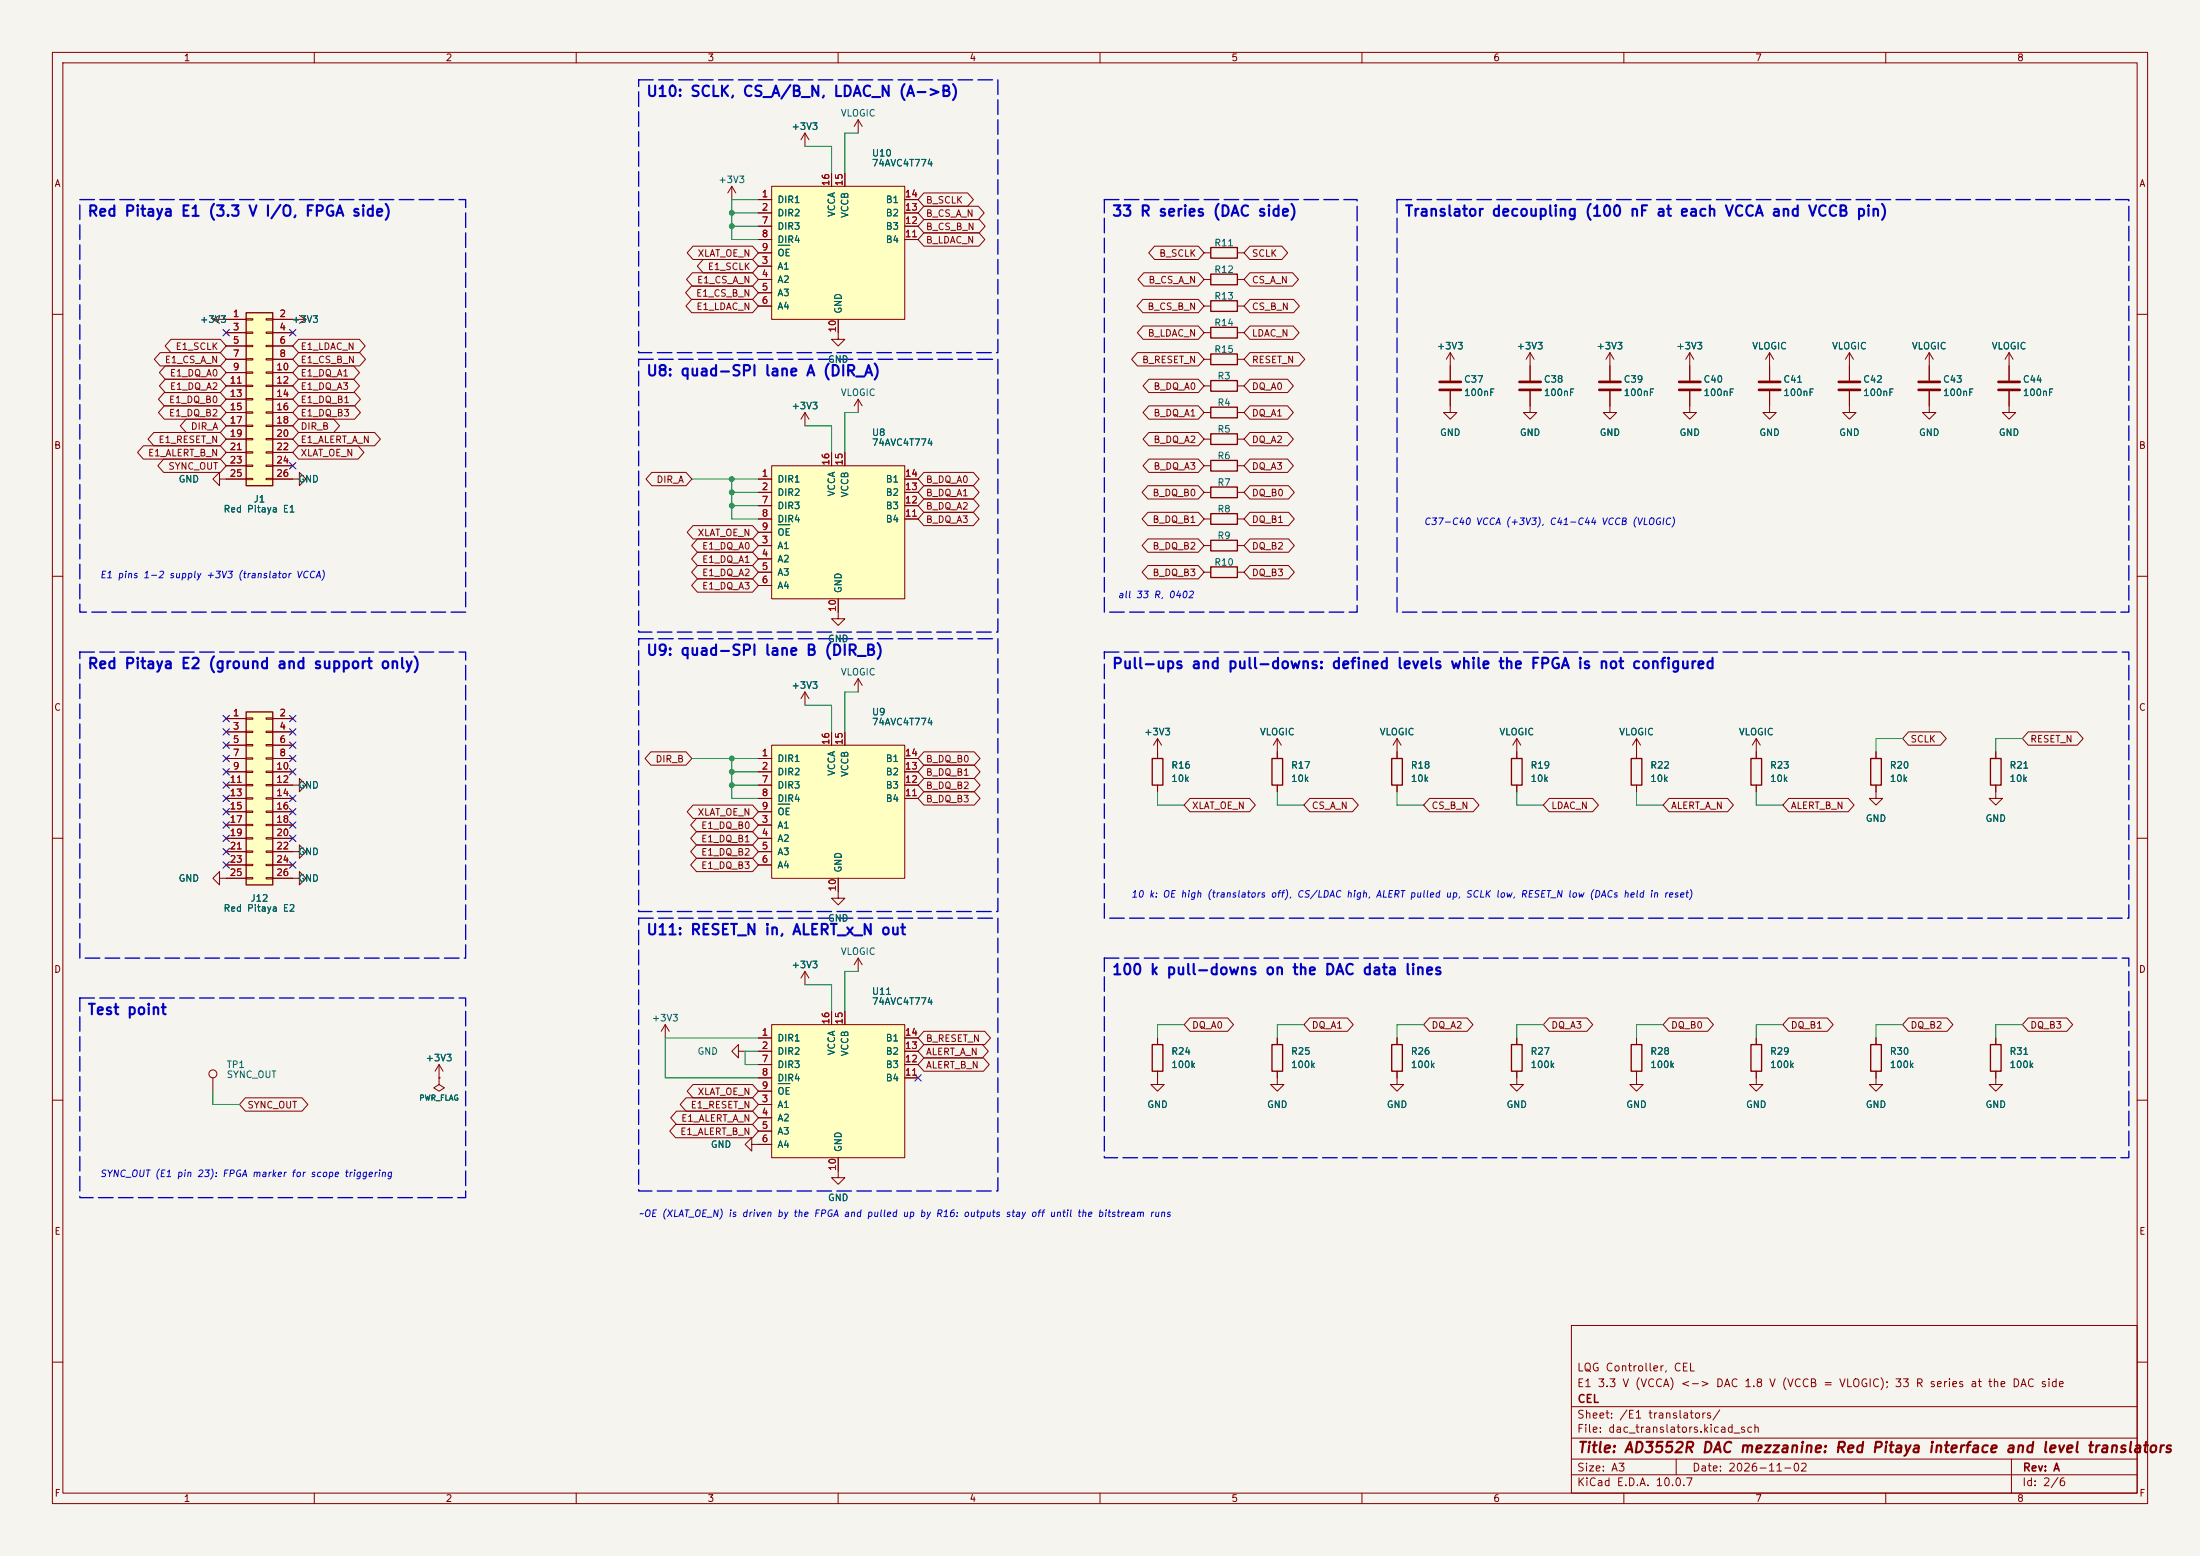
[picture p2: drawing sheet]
<svg xmlns="http://www.w3.org/2000/svg" width="420mm" height="297mm" viewBox="0 0 420 297" stroke-linecap="round" stroke-linejoin="round" font-family="sans-serif">
<path d="M0 0h420v297h-420z" fill="#f5f4ef" stroke="#f5f4ef" stroke-width=".19"/>
<g fill="none" stroke="#840000" stroke-width=".19">
<path d="M10 10h400v277h-400zM12 12h396v273h-396zM60 10v2M110 10v2M160 10v2M210 10v2M260 10v2M310 10v2M360 10v2M10 60h2M163.8 76.2l-.7 1.3M163.8 76.2l.8 1.3"/>
<path d="M163.8 76.2v2.5M292.1 67.3l-.8 1.3M292.1 67.3l.8 1.3M292.1 67.3v2.6M408 60h2M10 110h2M160 116.8v1.3h1.3l-1.3 1.3-1.3-1.3h1.3M408 110h2M153.7 132.1l-.8 1.3M153.7 132.1l.7 1.3M153.7 132.1v2.5M10 160h2"/>
<path d="M408 160h2M289.6 198.1v1.3M312.4 198.1v1.3M335.3 198.1v1.3M10 210h2M289.6 204.5v1.2M312.4 204.5v2.5h1.3l-1.3 1.3-1.3-1.3h1.3M335.3 204.5v2.5h1.2l-1.2 1.3-1.3-1.3h1.3M408 210h2M300 253h108v32h-108zM10 260h2M300 278.5h108"/>
<path d="M300 274.5h108M300 268.5h108M320 278.5v3M384 278.5v6.5M408 260h2M60 285v2M110 285v2M160 285v2M210 285v2M260 285v2M300 281.5h108M310 285v2"/>
<path d="M360 285v2"/>
</g>
<path d="M288.5 199.4h2.1v5.1h-2.1zM311.4 199.4h2v5.1h-2zM334.3 199.4h2v5.1h-2z" fill="none" stroke="#840000" stroke-width=".25"/>
<path d="M147.3 88.9h25.4v25.4h-25.4z" fill="#ffffc2"/>
<g fill="none" stroke="#840000" stroke-width=".19">
<path d="M153.7 78.7l-.8 1.3M153.7 78.7l.7 1.3M153.7 78.7v2.6M276.9 67.3l-.8 1.3M276.9 67.3l.7 1.3M276.9 67.3v2.6M307.3 67.3l-.7 1.3M307.3 67.3l.8 1.3M307.3 67.3v2.6M383.5 69.9v2.7M383.5 74.7v2.8M144.8 91.4h2.5"/>
<path d="M144.8 94h2.5M144.8 96.5h2.5M144.8 99.1h2.5M147.3 88.9h25.4v25.4h-25.4zM158.7 86.4v2.5M161.3 86.4v2.5M172.7 91.4h2.6M172.7 94h2.6M172.7 96.5h2.6M172.7 99.1h2.6M144.8 104.1h2.5M144.8 106.7h2.5"/>
<path d="M144.8 109.2h2.5M144.8 111.8h2.5M144.8 101.6h2.5M160 114.3v2.5M163.8 129.5l-.7 1.3M163.8 129.5l.8 1.3M163.8 129.5v2.6"/>
</g>
<path d="M148.6 100.2h2.2" fill="none" stroke="#006464" stroke-width=".19"/>
<path d="M381.5 72.9h4.1M381.5 74.4h4.1" fill="none" stroke="#840000" stroke-width=".51"/>
<path d="M147.3 35.6h25.4v25.4h-25.4z" fill="#ffffc2"/>
<g fill="none" stroke="#840000" stroke-width=".19">
<path d="M139.7 35.6l-.8 1.2M139.7 35.6l.8 1.2M139.7 35.6v2.5M144.8 38.1h2.5M147.3 35.6h25.4v25.4h-25.4zM153.7 25.4l-.8 1.3M153.7 25.4l.7 1.3M153.7 25.4v2.5M158.7 33v2.6M161.3 33v2.6M163.8 22.9l-.7 1.2M163.8 22.9l.8 1.2"/>
<path d="M163.8 22.9v2.5M172.7 38.1h2.6M144.8 40.6h2.5M144.8 50.8h2.5M144.8 53.3h2.5M144.8 55.9h2.5M144.8 58.4h2.5M144.8 43.2h2.5M144.8 45.7h2.5M144.8 48.3h2.5M172.7 40.6h2.6M172.7 43.2h2.6"/>
<path d="M172.7 45.7h2.6M160 61v3.8h1.3l-1.3 1.2-1.3-1.2h1.3M229.9 73.7h1.2M236.2 73.7h1.3M307.3 69.9v2.7M307.3 74.7v2.8M368.3 74.7v4h1.3l-1.3 1.3-1.3-1.3h1.3M368.3 69.9v2.7M383.5 77.5v1.2h1.3l-1.3 1.3-1.2-1.3h1.2M383.5 67.3l-.7 1.3M383.5 67.3l.8 1.3M383.5 67.3v2.6"/>
</g>
<path d="M148.6 46.8h2.2" fill="none" stroke="#006464" stroke-width=".19"/>
<path d="M305.3 72.9h4.1M305.3 74.4h4.1M366.3 72.9h4M366.3 74.4h4" fill="none" stroke="#840000" stroke-width=".51"/>
<path d="M231.1 72.6h5.1v2.1h-5.1z" fill="none" stroke="#840000" stroke-width=".25"/>
<path d="M47 59.7h5.1v33h-5.1z" fill="#ffffc2"/>
<path d="M47 59.7h5.1v33h-5.1zM288.5 144.8h2.1v5.1h-2.1zM311.4 144.8h2v5.1h-2zM334.3 144.8h2v5.1h-2zM357.1 144.8h2.1v5.1h-2.1zM380 144.8h2v5.1h-2zM357.1 199.4h2.1v5.1h-2.1zM380 199.4h2v5.1h-2z" fill="none" stroke="#840000" stroke-width=".25"/>
<g fill="none" stroke="#840000" stroke-width=".19">
<path d="M40.6 61h6.4M40.6 61l1.3 .7M41.9 60.2l-1.3 .8M43.2 63.5h3.8M43.2 66h3.8M43.2 68.6h3.8M43.2 71.1h3.8M43.2 73.7h3.8M43.2 76.2h3.8M43.2 78.7h3.8M47 60.8h1.3v.3h-1.3zM47 63.4h1.3v.2h-1.3z"/>
<path d="M47 65.9h1.3v.3h-1.3zM47 68.5h1.3v.2h-1.3zM47 71h1.3v.2h-1.3zM47 73.5h1.3v.3h-1.3zM47 76.1h1.3v.2h-1.3zM47 78.6h1.3v.3h-1.3zM50.8 60.8h1.3v.3h-1.3zM50.8 63.4h1.3v.2h-1.3zM50.8 65.9h1.3v.3h-1.3zM50.8 68.5h1.3v.2h-1.3zM50.8 71h1.3v.2h-1.3zM50.8 73.5h1.3v.3h-1.3z"/>
<path d="M50.8 76.1h1.3v.2h-1.3zM50.8 78.6h1.3v.3h-1.3zM52.1 61h6.3M52.1 63.5h3.8M52.1 66h3.8M52.1 68.6h3.8M52.1 71.1h3.8M52.1 73.7h3.8M52.1 76.2h3.8M52.1 78.7h3.8M57.1 60.2l1.3 .8M58.4 61l-1.3 .7"/>
<path d="M307.3 77.5v1.2h1.3l-1.3 1.3-1.2-1.3h1.2M43.2 81.3h3.8M43.2 83.8h3.8M43.2 86.4h3.8M43.2 88.9h3.8M43.2 91.4h3.8M47 81.2h1.3v.2h-1.3zM47 83.7h1.3v.2h-1.3zM47 86.2h1.3v.3h-1.3zM47 88.8h1.3v.2h-1.3zM47 91.3h1.3v.3h-1.3zM50.8 81.2h1.3v.2h-1.3z"/>
<path d="M50.8 83.7h1.3v.2h-1.3zM50.8 86.2h1.3v.3h-1.3zM50.8 88.8h1.3v.2h-1.3zM50.8 91.3h1.3v.3h-1.3zM52.1 91.4h5v-1.2l1.3 1.2-1.3 1.3v-1.3M52.1 81.3h3.8M52.1 83.8h3.8M52.1 86.4h3.8M52.1 88.9h3.8M289.6 143.5v1.3M289.6 149.9v1.2M312.4 141v3.8"/>
<path d="M312.4 149.9v1.2M312.4 141l-.7 1.2M312.4 141l.8 1.2M335.3 141l-.8 1.2M335.3 141l.7 1.2M335.3 141v3.8M335.3 149.9v1.2M358.1 149.9v2.5h1.3l-1.3 1.3-1.2-1.3h1.2M358.1 143.5v1.3M381 149.9v2.5h1.3l-1.3 1.3-1.3-1.3h1.3M381 143.5v1.3M41.9 167.6v-1.2l-1.3 1.2 1.3 1.3v-1.3h1.3"/>
<path d="M55.9 167.6h1.2v-1.2l1.3 1.2-1.3 1.3v-1.3M55.9 162.6h1.2v-1.3l1.3 1.3-1.3 1.2v-1.2M358.1 198.1v1.3M381 198.1v1.3M358.1 204.5v2.5h1.3l-1.3 1.3-1.2-1.3h1.2M381 204.5v2.5h1.3l-1.3 1.3-1.3-1.3h1.3"/>
</g>
<path d="M47 135.9h5.1v33h-5.1z" fill="#ffffc2"/>
<path d="M231.1 82.8h5.1v2h-5.1zM47 135.9h5.1v33h-5.1zM220 144.8h2v5.1h-2zM242.8 144.8h2.1v5.1h-2.1zM265.7 144.8h2v5.1h-2zM220 199.4h2v5.1h-2zM242.8 199.4h2.1v5.1h-2.1zM265.7 199.4h2v5.1h-2z" fill="none" stroke="#840000" stroke-width=".25"/>
<g fill="none" stroke="#840000" stroke-width=".19">
<path d="M322.6 77.5v1.2h1.2l-1.2 1.3-1.3-1.3h1.3M337.8 77.5v1.2h1.3l-1.3 1.3-1.3-1.3h1.3M353.1 74.7v4h1.2l-1.2 1.3-1.3-1.3h1.3M353.1 67.3l-.8 1.3M353.1 67.3l.7 1.3M353.1 67.3v5.3M368.3 67.3l-.8 1.3M368.3 67.3l.8 1.3M368.3 67.3v2.6M41.9 91.4v-1.2l-1.3 1.2 1.3 1.3v-1.3h1.3M229.9 83.8h1.2M236.2 83.8h1.3"/>
<path d="M43.2 137.2h3.8M43.2 139.7h3.8M47 137h1.3v.3h-1.3zM47 139.6h1.3v.2h-1.3zM50.8 137h1.3v.3h-1.3zM50.8 139.6h1.3v.2h-1.3zM52.1 137.2h3.8M52.1 139.7h3.8M43.2 142.2h3.8M43.2 144.8h3.8M43.2 147.3h3.8M43.2 149.9h3.8"/>
<path d="M43.2 152.4h3.8M43.2 154.9h3.8M43.2 157.5h3.8M47 142.1h1.3v.3h-1.3zM47 144.7h1.3v.2h-1.3zM47 147.2h1.3v.2h-1.3zM47 149.7h1.3v.3h-1.3zM47 152.3h1.3v.2h-1.3zM47 154.8h1.3v.3h-1.3zM47 157.4h1.3v.2h-1.3zM47 159.9h1.3v.2h-1.3zM50.8 142.1h1.3v.3h-1.3z"/>
<path d="M50.8 144.7h1.3v.2h-1.3zM50.8 147.2h1.3v.2h-1.3zM50.8 149.7h1.3v.3h-1.3zM50.8 152.3h1.3v.2h-1.3zM50.8 154.8h1.3v.3h-1.3zM50.8 157.4h1.3v.2h-1.3zM50.8 159.9h1.3v.2h-1.3zM52.1 149.9h5v-1.3l1.3 1.3-1.3 1.2v-1.2M52.1 142.2h3.8M52.1 144.8h3.8M52.1 147.3h3.8M52.1 152.4h3.8"/>
<path d="M52.1 154.9h3.8M52.1 157.5h3.8M221 141v3.8M221 149.9v1.2M221 141l-.8 1.2M221 141l.7 1.2M243.8 141v3.8M243.8 149.9v1.2M243.8 141l-.7 1.2M243.8 141l.8 1.2M266.7 141v3.8M266.7 149.9v1.2"/>
<path d="M266.7 141l-.8 1.2M266.7 141l.8 1.2M289.6 141l-.8 1.2M289.6 141l.7 1.2M289.6 141v2.5M43.2 160h3.8M43.2 162.6h3.8M43.2 165.1h3.8M43.2 167.6h3.8M47 162.4h1.3v.3h-1.3zM47 165h1.3v.2h-1.3zM47 167.5h1.3v.3h-1.3z"/>
<path d="M50.8 162.4h1.3v.3h-1.3zM50.8 165h1.3v.2h-1.3zM50.8 167.5h1.3v.3h-1.3zM52.1 160h3.8M52.1 162.6h3.8M52.1 165.1h3.8M52.1 167.6h3.8M153.7 185.4l-.8 1.3M153.7 185.4l.7 1.3M153.7 185.4v2.6M163.8 182.9l-.7 1.3M163.8 182.9l.8 1.3"/>
<path d="M163.8 182.9v2.5M221 198.1v1.3M243.8 198.1v1.3M266.7 198.1v1.3M40.6 205.7v2.6M83.8 205.7v1.3l1 .6-1 .7-1-.7 1-.6M83.8 205.7h.1M83.8 203.2l-.7 1.3M83.8 203.2l.8 1.3M83.8 203.2v2.5M141 200.7v-1.3l-1.3 1.3 1.3 1.2v-1.2h1.2M143.5 218.4v-1.2l-1.3 1.2 1.3 1.3v-1.3h1.3"/>
<path d="M221 204.5v2.5h1.2l-1.2 1.3-1.3-1.3h1.3M243.8 204.5v2.5h1.3l-1.3 1.3-1.2-1.3h1.2M266.7 204.5v2.5h1.3l-1.3 1.3-1.3-1.3h1.3M289.6 205.7v1.3h1.2l-1.2 1.3-1.3-1.3h1.3"/>
<circle cx="40.6" cy="205" r=".76"/>
</g>
<path d="M351 72.9h4.1M351 74.4h4.1" fill="none" stroke="#840000" stroke-width=".51"/>
<path d="M147.3 195.6h25.4v25.4h-25.4z" fill="#ffffc2"/>
<g fill="none" stroke="#840000" stroke-width=".19">
<path d="M229.9 48.3h1.2M229.9 58.4h1.2M236.2 48.3h1.3M236.2 58.4h1.3M229.9 78.7h1.2M229.9 68.6h1.2M229.9 63.5h1.2M236.2 78.7h1.3M236.2 68.6h1.3M236.2 63.5h1.3M276.9 74.7v4h1.2l-1.2 1.3-1.3-1.3h1.3M276.9 69.9v2.7"/>
<path d="M292.1 74.7v4h1.3l-1.3 1.3-1.3-1.3h1.3M292.1 69.9v2.7M322.6 67.3l-.8 1.3M322.6 67.3l.7 1.3M322.6 67.3v2.6M337.8 69.9v2.7M337.8 74.7v2.8M229.9 88.9h1.2M229.9 99.1h1.2M229.9 94h1.2M236.2 88.9h1.3M236.2 99.1h1.3"/>
<path d="M236.2 94h1.3M229.9 104.1h1.2M229.9 109.2h1.2M236.2 104.1h1.3M236.2 109.2h1.3M127 195.6l-.8 1.3M127 195.6l.8 1.3M127 195.6v2.5M144.8 198.1h2.5M147.3 195.6h25.4v25.4h-25.4zM158.7 193v2.6M161.3 193v2.6"/>
<path d="M172.7 198.1h2.6M144.8 200.7h2.5M144.8 210.8h2.5M144.8 213.4h2.5M144.8 215.9h2.5M144.8 218.4h2.5M144.8 203.2h2.5M144.8 205.7h2.5M144.8 208.3h2.5M172.7 200.7h2.6M172.7 203.2h2.6M172.7 205.7h2.6"/>
<path d="M160 221v3.8h1.3l-1.3 1.3-1.3-1.3h1.3"/>
</g>
<path d="M148.6 206.8h2.2" fill="none" stroke="#006464" stroke-width=".19"/>
<path d="M231.1 47.2h5.1v2.1h-5.1zM231.1 57.4h5.1v2h-5.1zM231.1 77.7h5.1v2.1h-5.1zM231.1 67.6h5.1v2h-5.1zM231.1 62.5h5.1v2h-5.1zM231.1 87.9h5.1v2h-5.1zM231.1 98h5.1v2.1h-5.1zM231.1 93h5.1v2h-5.1zM231.1 103.1h5.1v2.1h-5.1zM231.1 108.2h5.1v2h-5.1z" fill="none" stroke="#840000" stroke-width=".25"/>
<path d="M274.8 72.9h4.1M274.8 74.4h4.1M290.1 72.9h4M290.1 74.4h4M335.8 72.9h4.1M335.8 74.4h4.1" fill="none" stroke="#840000" stroke-width=".51"/>
<path d="M147.3 142.2h25.4v25.4h-25.4z" fill="#ffffc2"/>
<g fill="none" stroke="#840000" stroke-width=".19">
<path d="M144.8 38.1h2.5M158.7 33v2.6M161.3 33v2.6M172.7 38.1h2.6M176.4 36.8h8.3l1.1 1.3-1.1 1.3h-8.3l-1.1-1.3zM176.4 39.4h10.4l1.1 1.2-1.1 1.3h-10.4l-1.1-1.3zM132 54.6h11.7l1.1 1.3-1.1 1.3h-11.7l-1.1-1.3zM132.1 57.1h11.6l1.1 1.3-1.1 1.3h-11.6l-1.2-1.3zM132.2 52.1h11.5l1.1 1.2-1.1 1.3h-11.5l-1.1-1.3zM132.3 47h11.4l1.1 1.3-1.1 1.2h-11.4l-1.1-1.2zM134.2 49.5h9.5l1.1 1.3-1.1 1.3h-9.5l-1.1-1.3zM144.8 53.3h2.5"/>
<path d="M144.8 40.6h2.5M144.8 50.8h2.5M144.8 55.9h2.5M144.8 58.4h2.5M144.8 43.2h2.5M144.8 45.7h2.5M144.8 48.3h2.5M172.7 40.6h2.6M172.7 43.2h2.6M172.7 45.7h2.6M176.4 44.4h10.5l1.1 1.3-1.1 1.3h-10.5l-1.1-1.3zM176.4 41.9h10.6l1.1 1.3-1.1 1.3h-10.6l-1.1-1.3z"/>
<path d="M218.2 57.1h10.6l1.1 1.3-1.1 1.3h-10.6l-1.1-1.3zM218.4 52.1h10.4l1.1 1.2-1.1 1.3h-10.4l-1.2-1.3zM220.4 47h8.4l1.1 1.3-1.1 1.2h-8.4l-1.1-1.2zM229.9 53.3h1.2M236.2 53.3h1.3M238.6 52.1h8.2l1.1 1.2-1.1 1.3h-8.2l-1.1-1.3zM238.6 47h6.1l1.1 1.3-1.1 1.2h-6.1l-1.1-1.2zM238.6 57.1h8.4l1.1 1.3-1.1 1.3h-8.4l-1.1-1.3zM30.6 67.3h11.5l1.1 1.3-1.1 1.3h-11.5l-1.1-1.3zM31.4 74.9h10.7l1.1 1.3-1.1 1.3h-10.7l-1.2-1.3zM31.4 77.5h10.7l1.1 1.2-1.1 1.3h-10.7l-1.2-1.3zM31.5 72.4h10.6l1.1 1.3-1.1 1.2h-10.6l-1.1-1.2z"/>
<path d="M31.5 69.8h10.6l1.1 1.3-1.1 1.3h-10.6l-1.1-1.3zM32.6 64.8h9.5l1.1 1.2-1.1 1.3h-9.5l-1.1-1.3zM43.2 61h3.8M43.2 63.5h3.8M43.2 66h3.8M43.2 68.6h3.8M43.2 71.1h3.8M43.2 73.7h3.8M43.2 76.2h3.8M43.2 78.7h3.8M52.1 61h3.8M52.1 63.5h3.8"/>
<path d="M52.1 66h3.8M52.1 68.6h3.8M52.1 71.1h3.8M52.1 73.7h3.8M52.1 76.2h3.8M52.1 78.7h3.8M57 64.8h11.6l1.1 1.2-1.1 1.3h-11.6l-1.1-1.3zM57 74.9h10.7l1.1 1.3-1.1 1.3h-10.7l-1.1-1.3zM57 77.5h10.7l1.1 1.2-1.1 1.3h-10.7l-1.1-1.3zM57 69.8h10.5l1.1 1.3-1.1 1.3h-10.5l-1.1-1.3zM57 72.4h10.5l1.1 1.3-1.1 1.2h-10.5l-1.1-1.2zM57 67.3h11.7l1.1 1.3-1.1 1.3h-11.7l-1.1-1.3z"/>
<path d="M160 61v2.5M217.1 67.3h11.7l1.1 1.3-1.1 1.3h-11.7l-1.1-1.3zM218.2 62.2h10.6l1.1 1.3-1.1 1.3h-10.6l-1.1-1.3zM219.3 72.4h9.5l1.1 1.3-1.1 1.2h-9.5l-1.1-1.2zM219.3 77.5h9.5l1.1 1.2-1.1 1.3h-9.5l-1.1-1.3zM238.6 77.5h7.2l1.1 1.2-1.1 1.3h-7.2l-1.1-1.3zM238.6 62.2h8.3l1.1 1.3-1.1 1.3h-8.3l-1.1-1.3zM238.6 72.4h7.2l1.1 1.3-1.1 1.2h-7.2l-1.1-1.2zM238.6 67.3h9.4l1.1 1.3-1.1 1.3h-9.4l-1.1-1.3zM276.9 69.9v2.7M276.9 74.7v2.8M292.1 69.9v2.7"/>
<path d="M292.1 74.7v2.8M307.3 69.9v2.7M307.3 74.7v2.8M322.6 69.9v2.7M322.6 74.7v2.8M337.8 67.3l-.7 1.3M337.8 67.3l.8 1.3M337.8 67.3v5.3M337.8 74.7v2.8M353.1 69.9v2.7M353.1 74.7v2.8M368.3 69.9v2.7"/>
<path d="M368.3 74.7v2.8M383.5 69.9v2.7M383.5 74.7v2.8M27.4 85.1h14.7l1.1 1.3-1.1 1.2h-14.7l-1.1-1.2zM29.4 82.5h12.7l1.1 1.3-1.1 1.3h-12.7l-1.1-1.3zM31.2 87.6h10.9l1.1 1.3-1.1 1.3h-10.9l-1.1-1.3zM35.5 80h6.6l1.1 1.3-1.1 1.3h-6.6l-1.1-1.3zM43.2 81.3h3.8M43.2 83.8h3.8M43.2 86.4h3.8M43.2 88.9h3.8M43.2 91.4h3.8"/>
<path d="M52.1 81.3h3.8M52.1 83.8h3.8M52.1 86.4h3.8M52.1 88.9h3.8M52.1 91.4h3.8M57 85.1h11.4l1.1 1.3-1.1 1.2h-11.4l-1.1-1.2zM57 82.5h14.5l1.1 1.3-1.1 1.3h-14.5l-1.1-1.3zM57 80h6.7l1.1 1.3-1.1 1.3h-6.7l-1.1-1.3zM124.4 90.2h6.6l1.1 1.2-1.1 1.3h-6.6l-1.1-1.3zM144.8 91.4h2.5M144.8 94h2.5M144.8 96.5h2.5"/>
<path d="M144.8 99.1h2.5M158.7 86.4v2.5M161.3 86.4v2.5M172.7 91.4h2.6M172.7 94h2.6M172.7 96.5h2.6M172.7 99.1h2.6M176.4 95.2h9.4l1.1 1.3-1.1 1.3h-9.4l-1.1-1.3zM176.4 90.2h9.4l1.1 1.2-1.1 1.3h-9.4l-1.1-1.3zM176.4 92.7h9.4l1.1 1.3-1.1 1.3h-9.4l-1.1-1.3zM176.4 97.8h9.4l1.1 1.3-1.1 1.2h-9.4l-1.1-1.2zM219.1 97.8h9.7l1.1 1.3-1.1 1.2h-9.7l-1.1-1.2z"/>
<path d="M219.1 92.7h9.7l1.1 1.3-1.1 1.3h-9.7l-1.1-1.3zM219.3 87.6h9.5l1.1 1.3-1.1 1.3h-9.5l-1.1-1.3zM219.3 82.5h9.5l1.1 1.3-1.1 1.3h-9.5l-1.1-1.3zM238.6 97.8h7.4l1.1 1.3-1.1 1.2h-7.4l-1.1-1.2zM238.6 92.7h7.4l1.1 1.3-1.1 1.3h-7.4l-1.1-1.3zM238.6 87.6h7.2l1.1 1.3-1.1 1.3h-7.2l-1.1-1.3zM238.6 82.5h7.2l1.1 1.3-1.1 1.3h-7.2l-1.1-1.3zM132.3 100.3h11.4l1.1 1.3-1.1 1.3h-11.4l-1.1-1.3zM133.1 102.9h10.6l1.1 1.2-1.1 1.3h-10.6l-1.1-1.3zM133.1 105.4h10.6l1.1 1.3-1.1 1.3h-10.6l-1.1-1.3zM133.1 110.5h10.6l1.1 1.3-1.1 1.2h-10.6l-1.1-1.2zM133.1 107.9h10.6l1.1 1.3-1.1 1.3h-10.6l-1.1-1.3z"/>
<path d="M144.8 104.1h2.5M144.8 106.7h2.5M144.8 109.2h2.5M144.8 111.8h2.5M144.8 101.6h2.5M160 114.3v2.5M219.1 102.9h9.7l1.1 1.2-1.1 1.3h-9.7l-1.1-1.3zM219.1 107.9h9.7l1.1 1.3-1.1 1.3h-9.7l-1.1-1.3zM238.6 107.9h7.4l1.1 1.3-1.1 1.3h-7.4l-1.1-1.3zM238.6 102.9h7.4l1.1 1.2-1.1 1.3h-7.4l-1.1-1.3zM43.2 137.2h3.8M43.2 139.7h3.8"/>
<path d="M52.1 137.2h3.8M52.1 139.7h3.8M158.7 139.7v2.5M161.3 139.7v2.5M364.3 139.7h6.1l1.2 1.3-1.2 1.2h-6.1l-1.1-1.2zM387.2 139.7h9.4l1.1 1.3-1.1 1.2h-9.4l-1.1-1.2zM43.2 144.8h3.8M43.2 147.3h3.8M43.2 157.5h3.8M43.2 149.9h3.8M43.2 152.4h3.8M43.2 154.9h3.8"/>
<path d="M43.2 142.2h3.8M52.1 144.8h3.8M52.1 147.3h3.8M52.1 157.5h3.8M52.1 149.9h3.8M52.1 152.4h3.8M52.1 154.9h3.8M52.1 142.2h3.8M124.3 143.5h6.7l1.1 1.3-1.1 1.3h-6.7l-1.2-1.3zM132.3 153.7h11.4l1.1 1.2-1.1 1.3h-11.4l-1.1-1.3zM133 158.7h10.7l1.1 1.3-1.1 1.3h-10.7l-1.2-1.3zM133 156.2h10.7l1.1 1.3-1.1 1.3h-10.7l-1.2-1.3z"/>
<path d="M144.8 144.8h2.5M144.8 147.3h2.5M144.8 157.5h2.5M144.8 149.9h2.5M144.8 152.4h2.5M144.8 154.9h2.5M147.3 142.2h25.4v25.4h-25.4zM172.7 144.8h2.6M172.7 147.3h2.6M172.7 149.9h2.6M172.7 152.4h2.6M176.4 148.6h9.6l1.1 1.3-1.1 1.2h-9.6l-1.1-1.2z"/>
<path d="M176.4 146h9.6l1.1 1.3-1.1 1.3h-9.6l-1.1-1.3zM176.4 151.1h9.6l1.1 1.3-1.1 1.3h-9.6l-1.1-1.3zM176.4 143.5h9.6l1.1 1.3-1.1 1.3h-9.6l-1.1-1.3zM221 143.5v1.3M221 149.9v1.2M227.2 152.4h11.3l1.2 1.3-1.2 1.2h-11.3l-1.1-1.2zM243.8 143.5v1.3M243.8 149.9v1.2M250 152.4h8.2l1.1 1.3-1.1 1.2h-8.2l-1.1-1.2zM266.7 143.5v1.3M266.7 149.9v1.2M272.9 152.4h8.3l1.2 1.3-1.2 1.2h-8.3l-1.1-1.2z"/>
<path d="M289.6 143.5v1.3M289.6 149.9v1.2M295.8 152.4h8.2l1.2 1.3-1.2 1.2h-8.2l-1.2-1.2zM312.4 143.5v1.3M312.4 149.9v1.2M318.6 152.4h11.2l1.1 1.3-1.1 1.2h-11.2l-1.1-1.2zM335.3 143.5v1.3M335.3 149.9v1.2M341.5 152.4h11.3l1.2 1.3-1.2 1.2h-11.3l-1.1-1.2zM358.1 143.5v1.3M358.1 149.9v1.2M381 143.5v1.3"/>
<path d="M381 149.9v1.2M43.2 160h3.8M43.2 162.6h3.8M43.2 165.1h3.8M43.2 167.6h3.8M52.1 160h3.8M52.1 162.6h3.8M52.1 165.1h3.8M52.1 167.6h3.8M133 161.3h10.7l1.1 1.3-1.1 1.2h-10.7l-1.2-1.2zM133 163.8h10.7l1.1 1.3-1.1 1.3h-10.7l-1.2-1.3zM144.8 160h2.5"/>
<path d="M144.8 162.6h2.5M144.8 165.1h2.5M160 167.6v3.9h1.3l-1.3 1.2-1.3-1.2h1.3M144.8 198.1h2.5M158.7 193v2.6M161.3 193v2.6M172.7 198.1h2.6M176.4 196.8h11.6l1.1 1.3-1.1 1.3h-11.6l-1.1-1.3zM176.4 199.4h11.2l1.1 1.3-1.1 1.2h-11.2l-1.1-1.2zM221 198.1v1.3M227.2 194.3h7.2l1.1 1.3-1.1 1.3h-7.2l-1.1-1.3zM243.8 198.1v1.3"/>
<path d="M250 194.3h7.2l1.1 1.3-1.1 1.3h-7.2l-1.1-1.3zM266.7 198.1v1.3M272.9 194.3h7.2l1.1 1.3-1.1 1.3h-7.2l-1.1-1.3zM289.6 198.1v1.3M295.8 194.3h7.2l1.1 1.3-1.1 1.3h-7.2l-1.2-1.3zM312.4 198.1v1.3M318.6 194.3h7.4l1.1 1.3-1.1 1.3h-7.4l-1.1-1.3zM335.3 198.1v1.3M341.5 194.3h7.4l1.1 1.3-1.1 1.3h-7.4l-1.1-1.3zM358.1 198.1v1.3M364.3 194.3h7.4l1.1 1.3-1.1 1.3h-7.4l-1.1-1.3zM381 198.1v1.3"/>
<path d="M387.2 194.3h7.4l1.1 1.3-1.1 1.3h-7.4l-1.1-1.3zM46.8 209.5h10.9l1.1 1.3-1.1 1.3h-10.9l-1.1-1.3zM83.8 205.7h.1M129 214.6h14.7l1.1 1.3-1.1 1.3h-14.7l-1.1-1.3zM129.2 212.1h14.5l1.1 1.3-1.1 1.2h-14.5l-1.2-1.2zM131 209.5h12.7l1.1 1.3-1.1 1.3h-12.7l-1.1-1.3zM132.3 207h11.4l1.1 1.3-1.1 1.3h-11.4l-1.1-1.3zM144.8 200.7h2.5M144.8 210.8h2.5M144.8 213.4h2.5M144.8 215.9h2.5M144.8 218.4h2.5"/>
<path d="M144.8 203.2h2.5M144.8 205.7h2.5M144.8 208.3h2.5M172.7 200.7h2.6M172.7 203.2h2.6M172.7 205.7h2.6M176.4 201.9h11.3l1.2 1.3-1.2 1.3h-11.3l-1.1-1.3zM221 204.5v1.2M243.8 204.5v1.2M266.7 204.5v1.2M289.6 204.5v1.2M312.4 204.5v1.2"/>
<path d="M335.3 204.5v1.2M358.1 204.5v1.2M381 204.5v1.2M160 221v2.5"/>
</g>
<path d="M148.6 46.8h2.2M148.6 100.2h2.2M148.6 153.5h2.2M148.6 206.8h2.2" fill="none" stroke="#006464" stroke-width=".19"/>
<path d="M320.5 72.9h4.1M320.5 74.4h4.1" fill="none" stroke="#840000" stroke-width=".51"/>
<path d="M231.1 52.3h5.1v2.1h-5.1z" fill="none" stroke="#840000" stroke-width=".25"/>
<g fill="none" stroke="#009600" stroke-width=".19">
<path d="M144.8 38.1h-5.1v7.6h5.1M153.7 27.9h5v5.1M163.8 25.4h-2.5v7.6M139.7 43.2h5.1M139.7 40.6h5.1M163.8 78.7h-2.5v7.7M132.1 91.4h12.7M139.7 91.4v7.7h5.1M139.7 94h5.1M139.7 96.5h5.1M153.7 81.3h5v5.1M153.7 134.6h5v5.1"/>
<path d="M163.8 132.1h-2.5v7.6M132.1 144.8h12.7M139.7 144.8v7.6h5.1M139.7 147.3h5.1M139.7 149.9h5.1M221 151.1v2.6h5.1M243.8 151.1v2.6h5.1M266.7 151.1v2.6h5.1M289.6 151.1v2.6h5M312.4 151.1v2.6h5.1M335.3 151.1v2.6h5.1M363.2 141h-5.1v2.5"/>
<path d="M386.1 141h-5.1v2.5M144.8 198.1h-17.8v7.6h17.8M153.7 188h5v5M163.8 185.4h-2.5v7.6M226.1 195.6h-5.1v2.5M248.9 195.6h-5.1v2.5M271.8 195.6h-5.1v2.5M294.6 195.6h-5v2.5M317.5 195.6h-5.1v2.5M340.4 195.6h-5.1v2.5M363.2 195.6h-5.1v2.5M386.1 195.6h-5.1v2.5"/>
<path d="M40.6 208.3v2.5h5.1M144.8 200.7h-2.6v2.5h2.6"/>
</g>
<g fill="none" stroke="#000084" stroke-width=".19">
<path d="M42.6 62.9l1.2 1.2M43.8 62.9l-1.2 1.2M55.3 62.9l1.2 1.2M56.5 62.9l-1.2 1.2M55.3 88.3l1.2 1.2M56.5 88.3l-1.2 1.2M42.6 139.1l1.2 1.2M42.6 136.6l1.2 1.2M43.8 139.1l-1.2 1.2M43.8 136.6l-1.2 1.2M55.3 136.6l1.2 1.2M55.3 139.1l1.2 1.2"/>
<path d="M56.5 136.6l-1.2 1.2M56.5 139.1l-1.2 1.2M42.6 159.4l1.2 1.2M42.6 149.3l1.2 1.2M42.6 146.7l1.2 1.2M42.6 144.2l1.2 1.2M42.6 141.6l1.2 1.2M42.6 151.8l1.2 1.2M42.6 154.3l1.2 1.2M42.6 156.9l1.2 1.2M43.8 149.3l-1.2 1.2M43.8 159.4l-1.2 1.2"/>
<path d="M43.8 146.7l-1.2 1.2M43.8 144.2l-1.2 1.2M43.8 141.6l-1.2 1.2M43.8 151.8l-1.2 1.2M43.8 154.3l-1.2 1.2M43.8 156.9l-1.2 1.2M55.3 159.4l1.2 1.2M55.3 151.8l1.2 1.2M55.3 154.3l1.2 1.2M55.3 141.6l1.2 1.2M55.3 156.9l1.2 1.2M55.3 144.2l1.2 1.2"/>
<path d="M55.3 146.7l1.2 1.2M56.5 146.7l-1.2 1.2M56.5 151.8l-1.2 1.2M56.5 159.4l-1.2 1.2M56.5 141.6l-1.2 1.2M56.5 144.2l-1.2 1.2M56.5 154.3l-1.2 1.2M56.5 156.9l-1.2 1.2M42.6 162l1.2 1.2M42.6 164.5l1.2 1.2M43.8 162l-1.2 1.2M43.8 164.5l-1.2 1.2"/>
<path d="M55.3 164.5l1.2 1.2M56.5 164.5l-1.2 1.2M174.7 205.1l1.2 1.2M175.9 205.1l-1.2 1.2"/>
</g>
<path d="M121.9 15.2h68.6v52.1h-68.6zM15.2 38.1h73.7v78.7h-73.7zM210.8 38.1h48.3v78.7h-48.3zM266.7 38.1h139.7v78.7h-139.7zM121.9 68.6h68.6v52.1h-68.6zM15.2 124.5h73.7v58.4h-73.7zM121.9 121.9h68.6v52.1h-68.6zM210.8 124.5h195.6v50.8h-195.6zM121.9 175.3h68.6v52h-68.6zM15.2 190.5h73.7v38.1h-73.7zM210.8 182.9h195.6v38.1h-195.6z" fill="none" stroke="#0000c2" stroke-width=".25" stroke-dasharray="2.8 1"/>
<g fill="#009600" stroke="#009600" stroke-width=".19">
<circle cx="139.7" cy="149.9" r=".46"/>
<circle cx="139.7" cy="147.3" r=".46"/>
<circle cx="139.7" cy="144.8" r=".46"/>
<circle cx="139.7" cy="94" r=".46"/>
<circle cx="139.7" cy="91.4" r=".46"/>
<circle cx="139.7" cy="96.5" r=".46"/>
<circle cx="139.7" cy="43.2" r=".46"/>
<circle cx="139.7" cy="40.6" r=".46"/>
</g>
<g font-size="2" fill="#0000c2">
<text x="123.3" y="18.9">U10: SCLK, CS_A/B_N, LDAC_N (A-&gt;B)</text>
<text x="16.6" y="41.8">Red Pitaya E1 (3.3 V I/O, FPGA side)</text>
<text x="212.2" y="41.8">33 R series (DAC side)</text>
<text x="268" y="41.8">Translator decoupling (100 nF at each VCCA and VCCB pin)</text>
<text x="123.3" y="72.3">U8: quad-SPI lane A (DIR_A)</text>
<text x="123.3" y="125.6">U9: quad-SPI lane B (DIR_B)</text>
<text x="16.6" y="128.2">Red Pitaya E2 (ground and support only)</text>
<text x="212.2" y="128.2">Pull-ups and pull-downs: defined levels while the FPGA is not configured</text>
<text x="123.3" y="179">U11: RESET_N in, ALERT_x_N out</text>
<text x="212.2" y="186.6">100 k pull-downs on the DAC data lines</text>
<text x="16.6" y="194.2">Test point</text>
</g>
<text font-size="2" fill="#840000" x="301" y="277.8">Title: AD3552R DAC mezzanine: Red Pitaya interface and level translators</text>
<g font-size="1.5" fill="#840000">
<text x="300.9" y="262.1">LQG Controller, CEL</text>
<text x="300.9" y="265.1">E1 3.3 V (VCCA) &lt;-&gt; DAC 1.8 V (VCCB = VLOGIC); 33 R series at the DAC side</text>
<text x="301" y="268.1">CEL</text>
<text x="300.9" y="273.8">File: dac_translators.kicad_sch</text>
<text x="300.9" y="271.1">Sheet: /E1 translators/</text>
<text x="300.9" y="281.2">Size: A3</text>
<text x="322.9" y="281.2">Date: 2026-11-02</text>
<text x="386" y="281.2">Rev: A</text>
<text x="300.9" y="284">KiCad E.D.A. 10.0.7</text>
<text x="385.9" y="284">Id: 2/6</text>
</g>
<g font-size="1.3" fill="#840000">
<text x="35" y="12">1</text>
<text x="85" y="12">2</text>
<text x="135" y="12">3</text>
<text x="185" y="12">4</text>
<text x="235" y="12">5</text>
<text x="285" y="12">6</text>
<text x="335" y="12">7</text>
<text x="385" y="12">8</text>
<text x="10.3" y="36">A</text>
<text x="408.3" y="36">A</text>
<text x="176.7" y="39.2">B_SCLK</text>
<text x="176.7" y="41.7">B_CS_A_N</text>
<text x="176.7" y="46.8">B_LDAC_N</text>
<text x="176.7" y="44.2">B_CS_B_N</text>
<text x="133.1" y="49.3">XLAT_OE_N</text>
<text x="135" y="51.9">E1_SCLK</text>
<text x="221.2" y="49.3">B_SCLK</text>
<text x="238.9" y="49.3">SCLK</text>
<text x="132.8" y="56.9">E1_CS_B_N</text>
<text x="132.8" y="59.5">E1_LDAC_N</text>
<text x="133" y="54.4">E1_CS_A_N</text>
<text x="219" y="59.5">B_CS_B_N</text>
<text x="219.1" y="54.4">B_CS_A_N</text>
<text x="238.9" y="54.4">CS_A_N</text>
<text x="238.9" y="59.5">CS_B_N</text>
<text x="219" y="64.6">B_LDAC_N</text>
<text x="238.9" y="64.6">LDAC_N</text>
<text x="31.4" y="69.6">E1_CS_A_N</text>
<text x="33.4" y="67.1">E1_SCLK</text>
<text x="57.3" y="67.1">E1_LDAC_N</text>
<text x="57.3" y="69.6">E1_CS_B_N</text>
<text x="217.9" y="69.6">B_RESET_N</text>
<text x="238.9" y="69.6">RESET_N</text>
<text x="32.2" y="77.3">E1_DQ_B0</text>
<text x="32.3" y="74.7">E1_DQ_A2</text>
<text x="32.3" y="72.2">E1_DQ_A0</text>
<text x="57.3" y="77.3">E1_DQ_B1</text>
<text x="57.3" y="72.2">E1_DQ_A1</text>
<text x="57.3" y="74.7">E1_DQ_A3</text>
<text x="220.1" y="74.7">B_DQ_A0</text>
<text x="238.9" y="74.7">DQ_A0</text>
<text x="32.2" y="79.8">E1_DQ_B2</text>
<text x="36.3" y="82.3">DIR_A</text>
<text x="57.3" y="79.8">E1_DQ_B3</text>
<text x="57.3" y="82.3">DIR_B</text>
<text x="220.1" y="79.8">B_DQ_A1</text>
<text x="238.9" y="79.8">DQ_A1</text>
<text x="10.2" y="86">B</text>
<text x="28.2" y="87.4">E1_ALERT_B_N</text>
<text x="30.2" y="84.9">E1_RESET_N</text>
<text x="32" y="90">SYNC_OUT</text>
<text x="57.3" y="87.4">XLAT_OE_N</text>
<text x="57.3" y="84.9">E1_ALERT_A_N</text>
<text x="220.1" y="90">B_DQ_A3</text>
<text x="220.1" y="84.9">B_DQ_A2</text>
<text x="238.9" y="90">DQ_A3</text>
<text x="238.9" y="84.9">DQ_A2</text>
<text x="408.2" y="86">B</text>
<text x="125.2" y="92.5">DIR_A</text>
<text x="176.7" y="92.5">B_DQ_A0</text>
<text x="176.7" y="95">B_DQ_A1</text>
<text x="219.9" y="95">B_DQ_B0</text>
<text x="238.9" y="95">DQ_B0</text>
<text x="176.7" y="97.6">B_DQ_A2</text>
<text x="176.7" y="100.1">B_DQ_A3</text>
<text x="219.9" y="100.1">B_DQ_B1</text>
<text x="238.9" y="100.1">DQ_B1</text>
<text x="133.1" y="102.7">XLAT_OE_N</text>
<text x="133.9" y="105.2">E1_DQ_A0</text>
<text x="133.9" y="107.7">E1_DQ_A1</text>
<text x="219.9" y="105.2">B_DQ_B2</text>
<text x="238.9" y="105.2">DQ_B2</text>
<text x="133.9" y="112.8">E1_DQ_A3</text>
<text x="133.9" y="110.3">E1_DQ_A2</text>
<text x="219.9" y="110.3">B_DQ_B3</text>
<text x="238.9" y="110.3">DQ_B3</text>
<text x="10.2" y="136">C</text>
<text x="408.2" y="136">C</text>
<text x="364.6" y="142">SCLK</text>
<text x="387.5" y="142">RESET_N</text>
<text x="125" y="145.8">DIR_B</text>
<text x="176.7" y="148.4">B_DQ_B1</text>
<text x="176.7" y="145.8">B_DQ_B0</text>
<text x="133.1" y="156">XLAT_OE_N</text>
<text x="176.7" y="150.9">B_DQ_B2</text>
<text x="176.7" y="153.5">B_DQ_B3</text>
<text x="227.5" y="154.7">XLAT_OE_N</text>
<text x="250.3" y="154.7">CS_A_N</text>
<text x="273.2" y="154.7">CS_B_N</text>
<text x="296" y="154.7">LDAC_N</text>
<text x="318.9" y="154.7">ALERT_A_N</text>
<text x="341.8" y="154.7">ALERT_B_N</text>
<text x="133.8" y="161.1">E1_DQ_B1</text>
<text x="133.8" y="158.5">E1_DQ_B0</text>
<text x="133.8" y="163.6">E1_DQ_B2</text>
<text x="133.8" y="166.2">E1_DQ_B3</text>
<text x="10.2" y="186">D</text>
<text x="408.2" y="186">D</text>
<text x="227.5" y="196.6">DQ_A0</text>
<text x="250.3" y="196.6">DQ_A1</text>
<text x="273.2" y="196.6">DQ_A2</text>
<text x="296" y="196.6">DQ_A3</text>
<text x="318.9" y="196.6">DQ_B0</text>
<text x="341.8" y="196.6">DQ_B1</text>
<text x="364.6" y="196.6">DQ_B2</text>
<text x="387.5" y="196.6">DQ_B3</text>
<text x="176.7" y="199.2">B_RESET_N</text>
<text x="176.7" y="201.7">ALERT_A_N</text>
<text x="133.1" y="209.3">XLAT_OE_N</text>
<text x="176.7" y="204.3">ALERT_B_N</text>
<text x="47.1" y="211.9">SYNC_OUT</text>
<text x="129.9" y="214.4">E1_ALERT_A_N</text>
<text x="131.8" y="211.9">E1_RESET_N</text>
<text x="129.8" y="217">E1_ALERT_B_N</text>
<text x="10.3" y="236">E</text>
<text x="408.3" y="236">E</text>
<text x="10.3" y="286">F</text>
<text x="35" y="287">1</text>
<text x="85" y="287">2</text>
<text x="135" y="287">3</text>
<text x="185" y="287">4</text>
<text x="235" y="287">5</text>
<text x="285" y="287">6</text>
<text x="335" y="287">7</text>
<text x="385" y="287">8</text>
<text x="408.3" y="286">F</text>
</g>
<g font-size="1.3" fill="#006464">
<text x="160.4" y="22.6">VLOGIC</text>
<text x="151" y="25.1">+3V3</text>
<text x="137" y="35.3">+3V3</text>
<text x="166.4" y="30.2">U10</text>
<text x="166.4" y="32.1">74AVC4T774</text>
<text x="148.3" y="39.1">DIR1</text>
<text x="148.3" y="41.6">DIR2</text>
<text x="159.7" y="41.5" transform="rotate(-90 159.7 41.5)">VCCA</text>
<text x="162.3" y="41.7" transform="rotate(-90 162.3 41.7)">VCCB</text>
<text x="169" y="41.6">B2</text>
<text x="169" y="39.1">B1</text>
<text x="148.3" y="44.1">DIR3</text>
<text x="148.3" y="46.7">DIR4</text>
<text x="169" y="46.7">B4</text>
<text x="169" y="44.1">B3</text>
<text x="231.7" y="47.3">R11</text>
<text x="148.3" y="51.8">A1</text>
<text x="148.3" y="49.2">OE</text>
<text x="231.7" y="52.4">R12</text>
<text x="148.3" y="54.3">A2</text>
<text x="148.3" y="56.8">A3</text>
<text x="148.3" y="59.4">A4</text>
<text x="161" y="60" transform="rotate(-90 161 60)">GND</text>
<text x="231.7" y="57.5">R13</text>
<text x="38.1" y="61.9">+3V3</text>
<text x="55.6" y="61.9">+3V3</text>
<text x="231.7" y="62.6">R14</text>
<text x="158" y="69.5">GND</text>
<text x="231.7" y="67.6">R15</text>
<text x="274.2" y="67">+3V3</text>
<text x="289.4" y="67">+3V3</text>
<text x="304.7" y="67">+3V3</text>
<text x="319.9" y="67">+3V3</text>
<text x="334.4" y="67">VLOGIC</text>
<text x="349.6" y="67">VLOGIC</text>
<text x="364.9" y="67">VLOGIC</text>
<text x="380.1" y="67">VLOGIC</text>
<text x="160.4" y="75.9">VLOGIC</text>
<text x="232.3" y="72.7">R3</text>
<text x="232.3" y="77.8">R4</text>
<text x="279.4" y="73.4">C37</text>
<text x="279.4" y="75.9">100nF</text>
<text x="294.6" y="73.4">C38</text>
<text x="294.6" y="75.9">100nF</text>
<text x="309.9" y="73.4">C39</text>
<text x="309.9" y="75.9">100nF</text>
<text x="325.1" y="73.4">C40</text>
<text x="325.1" y="75.9">100nF</text>
<text x="340.3" y="73.4">C41</text>
<text x="340.3" y="75.9">100nF</text>
<text x="355.6" y="73.4">C42</text>
<text x="355.6" y="75.9">100nF</text>
<text x="370.8" y="73.4">C43</text>
<text x="370.8" y="75.9">100nF</text>
<text x="386.1" y="73.4">C44</text>
<text x="386.1" y="75.9">100nF</text>
<text x="151" y="78.4">+3V3</text>
<text x="166.4" y="83.5">U8</text>
<text x="232.3" y="82.9">R5</text>
<text x="274.8" y="83.5">GND</text>
<text x="290" y="83.5">GND</text>
<text x="305.3" y="83.5">GND</text>
<text x="320.5" y="83.5">GND</text>
<text x="335.8" y="83.5">GND</text>
<text x="351" y="83.5">GND</text>
<text x="366.2" y="83.5">GND</text>
<text x="381.5" y="83.5">GND</text>
<text x="166.4" y="85.4">74AVC4T774</text>
<text x="232.3" y="88">R6</text>
<text x="34" y="92.4">GND</text>
<text x="56.9" y="92.4">GND</text>
<text x="148.3" y="92.4">DIR1</text>
<text x="148.3" y="94.9">DIR2</text>
<text x="159.7" y="94.9" transform="rotate(-90 159.7 94.9)">VCCA</text>
<text x="162.3" y="95" transform="rotate(-90 162.3 95)">VCCB</text>
<text x="169" y="94.9">B2</text>
<text x="169" y="92.4">B1</text>
<text x="232.3" y="93">R7</text>
<text x="42.6" y="98.1">Red Pitaya E1</text>
<text x="48.3" y="96.2">J1</text>
<text x="148.3" y="97.5">DIR3</text>
<text x="148.3" y="100">DIR4</text>
<text x="169" y="100">B4</text>
<text x="169" y="97.5">B3</text>
<text x="232.3" y="98.1">R8</text>
<text x="148.3" y="105.1">A1</text>
<text x="148.3" y="107.6">A2</text>
<text x="148.3" y="102.6">OE</text>
<text x="232.3" y="103.2">R9</text>
<text x="148.3" y="110.2">A3</text>
<text x="148.3" y="112.7">A4</text>
<text x="161" y="113.3" transform="rotate(-90 161 113.3)">GND</text>
<text x="231.7" y="108.3">R10</text>
<text x="158" y="122.9">GND</text>
<text x="151" y="131.8">+3V3</text>
<text x="160.4" y="129.2">VLOGIC</text>
<text x="166.4" y="136.9">U9</text>
<text x="166.4" y="138.8">74AVC4T774</text>
<text x="218.3" y="140.7">+3V3</text>
<text x="240.4" y="140.7">VLOGIC</text>
<text x="263.3" y="140.7">VLOGIC</text>
<text x="286.1" y="140.7">VLOGIC</text>
<text x="309" y="140.7">VLOGIC</text>
<text x="331.9" y="140.7">VLOGIC</text>
<text x="148.3" y="145.7">DIR1</text>
<text x="148.3" y="148.3">DIR2</text>
<text x="159.7" y="148.2" transform="rotate(-90 159.7 148.2)">VCCA</text>
<text x="162.3" y="148.4" transform="rotate(-90 162.3 148.4)">VCCB</text>
<text x="169" y="148.3">B2</text>
<text x="169" y="145.7">B1</text>
<text x="223.5" y="147">R16</text>
<text x="223.5" y="149.6">10k</text>
<text x="246.4" y="147">R17</text>
<text x="246.4" y="149.6">10k</text>
<text x="269.2" y="147">R18</text>
<text x="269.2" y="149.6">10k</text>
<text x="292.1" y="147">R19</text>
<text x="292.1" y="149.6">10k</text>
<text x="314.9" y="147">R22</text>
<text x="314.9" y="149.6">10k</text>
<text x="337.8" y="147">R23</text>
<text x="337.8" y="149.6">10k</text>
<text x="360.7" y="147">R20</text>
<text x="360.7" y="149.6">10k</text>
<text x="383.5" y="147">R21</text>
<text x="383.5" y="149.6">10k</text>
<text x="56.9" y="150.8">GND</text>
<text x="148.3" y="150.8">DIR3</text>
<text x="148.3" y="153.4">DIR4</text>
<text x="148.3" y="155.9">OE</text>
<text x="169" y="153.4">B4</text>
<text x="169" y="150.8">B3</text>
<text x="148.3" y="158.4">A1</text>
<text x="148.3" y="161">A2</text>
<text x="356.1" y="157.2">GND</text>
<text x="378.9" y="157.2">GND</text>
<text x="56.9" y="163.5">GND</text>
<text x="148.3" y="163.5">A3</text>
<text x="148.3" y="166.1">A4</text>
<text x="161" y="166.7" transform="rotate(-90 161 166.7)">GND</text>
<text x="34" y="168.6">GND</text>
<text x="47.7" y="172.4">J12</text>
<text x="56.9" y="168.6">GND</text>
<text x="42.6" y="174.3">Red Pitaya E2</text>
<text x="158" y="176.2">GND</text>
<text x="151" y="185.1">+3V3</text>
<text x="160.4" y="182.6">VLOGIC</text>
<text x="166.4" y="190.2">U11</text>
<text x="124.3" y="195.3">+3V3</text>
<text x="166.4" y="192.1">74AVC4T774</text>
<text x="81.2" y="202.9">+3V3</text>
<text x="133.1" y="201.6">GND</text>
<text x="148.3" y="199.1">DIR1</text>
<text x="148.3" y="201.6">DIR2</text>
<text x="159.7" y="201.5" transform="rotate(-90 159.7 201.5)">VCCA</text>
<text x="162.3" y="201.7" transform="rotate(-90 162.3 201.7)">VCCB</text>
<text x="169" y="201.6">B2</text>
<text x="169" y="199.1">B1</text>
<text x="223.5" y="201.6">R24</text>
<text x="246.4" y="201.6">R25</text>
<text x="269.2" y="201.6">R26</text>
<text x="292.1" y="201.6">R27</text>
<text x="314.9" y="201.6">R28</text>
<text x="337.8" y="201.6">R29</text>
<text x="360.7" y="201.6">R30</text>
<text x="383.5" y="201.6">R31</text>
<text x="43.2" y="204.2">TP1</text>
<text x="43.2" y="206.1">SYNC_OUT</text>
<text x="148.3" y="204.2">DIR3</text>
<text x="148.3" y="206.7">DIR4</text>
<text x="148.3" y="209.2">OE</text>
<text x="169" y="206.7">B4</text>
<text x="169" y="204.2">B3</text>
<text x="223.5" y="204.2">100k</text>
<text x="246.4" y="204.2">100k</text>
<text x="269.2" y="204.2">100k</text>
<text x="292.1" y="204.2">100k</text>
<text x="314.9" y="204.2">100k</text>
<text x="337.8" y="204.2">100k</text>
<text x="360.7" y="204.2">100k</text>
<text x="383.5" y="204.2">100k</text>
<text x="148.3" y="211.8">A1</text>
<text x="148.3" y="214.3">A2</text>
<text x="218.9" y="211.8">GND</text>
<text x="241.8" y="211.8">GND</text>
<text x="264.6" y="211.8">GND</text>
<text x="287.5" y="211.8">GND</text>
<text x="310.4" y="211.8">GND</text>
<text x="333.2" y="211.8">GND</text>
<text x="356.1" y="211.8">GND</text>
<text x="378.9" y="211.8">GND</text>
<text x="135.6" y="219.4">GND</text>
<text x="148.3" y="216.9">A3</text>
<text x="148.3" y="219.4">A4</text>
<text x="161" y="220" transform="rotate(-90 161 220)">GND</text>
<text x="158" y="229.6">GND</text>
</g>
<g font-size="1.3" fill="#a90000">
<text x="158.6" y="35.6" transform="rotate(-90 158.6 35.6)">16</text>
<text x="161.2" y="35.6" transform="rotate(-90 161.2 35.6)">15</text>
<text x="145.3" y="38">1</text>
<text x="145.3" y="40.5">2</text>
<text x="172.7" y="40.5">13</text>
<text x="172.7" y="38">14</text>
<text x="145.3" y="43">7</text>
<text x="145.3" y="45.6">8</text>
<text x="172.7" y="45.6">11</text>
<text x="172.7" y="43">12</text>
<text x="145.3" y="50.7">3</text>
<text x="145.3" y="53.2">4</text>
<text x="145.3" y="48.1">9</text>
<text x="145.3" y="55.7">5</text>
<text x="145.3" y="58.3">6</text>
<text x="44.4" y="60.8">1</text>
<text x="44.4" y="63.4">3</text>
<text x="44.4" y="65.9">5</text>
<text x="53.2" y="60.8">2</text>
<text x="53.2" y="63.4">4</text>
<text x="53.2" y="65.9">6</text>
<text x="159.9" y="63.6" transform="rotate(-90 159.9 63.6)">10</text>
<text x="44.4" y="68.4">7</text>
<text x="44.4" y="71">9</text>
<text x="52.6" y="71">10</text>
<text x="53.2" y="68.4">8</text>
<text x="43.7" y="73.5">11</text>
<text x="43.7" y="76.1">13</text>
<text x="52.6" y="73.5">12</text>
<text x="52.6" y="76.1">14</text>
<text x="43.7" y="78.6">15</text>
<text x="43.7" y="81.1">17</text>
<text x="43.7" y="83.7">19</text>
<text x="52.6" y="78.6">16</text>
<text x="52.6" y="81.1">18</text>
<text x="52.6" y="83.7">20</text>
<text x="43.7" y="86.2">21</text>
<text x="43.7" y="88.8">23</text>
<text x="52.6" y="86.2">22</text>
<text x="52.6" y="88.8">24</text>
<text x="158.6" y="89" transform="rotate(-90 158.6 89)">16</text>
<text x="161.2" y="89" transform="rotate(-90 161.2 89)">15</text>
<text x="43.7" y="91.3">25</text>
<text x="52.6" y="91.3">26</text>
<text x="145.3" y="91.3">1</text>
<text x="145.3" y="93.8">2</text>
<text x="172.7" y="93.8">13</text>
<text x="172.7" y="91.3">14</text>
<text x="145.3" y="96.4">7</text>
<text x="145.3" y="98.9">8</text>
<text x="145.3" y="101.5">9</text>
<text x="172.7" y="98.9">11</text>
<text x="172.7" y="96.4">12</text>
<text x="145.3" y="104">3</text>
<text x="145.3" y="106.5">4</text>
<text x="145.3" y="109.1">5</text>
<text x="145.3" y="111.6">6</text>
<text x="159.9" y="116.9" transform="rotate(-90 159.9 116.9)">10</text>
<text x="44.4" y="137">1</text>
<text x="53.2" y="137">2</text>
<text x="44.4" y="139.6">3</text>
<text x="44.4" y="142.1">5</text>
<text x="53.2" y="139.6">4</text>
<text x="53.2" y="142.1">6</text>
<text x="158.6" y="142.3" transform="rotate(-90 158.6 142.3)">16</text>
<text x="161.2" y="142.3" transform="rotate(-90 161.2 142.3)">15</text>
<text x="43.7" y="149.7">11</text>
<text x="44.4" y="144.6">7</text>
<text x="44.4" y="147.2">9</text>
<text x="52.6" y="147.2">10</text>
<text x="52.6" y="149.7">12</text>
<text x="53.2" y="144.6">8</text>
<text x="145.3" y="144.6">1</text>
<text x="145.3" y="147.2">2</text>
<text x="145.3" y="149.7">7</text>
<text x="172.7" y="149.7">12</text>
<text x="172.7" y="147.2">13</text>
<text x="172.7" y="144.6">14</text>
<text x="43.7" y="152.3">13</text>
<text x="43.7" y="154.8">15</text>
<text x="52.6" y="152.3">14</text>
<text x="52.6" y="154.8">16</text>
<text x="145.3" y="152.3">8</text>
<text x="145.3" y="154.8">9</text>
<text x="172.7" y="152.3">11</text>
<text x="43.7" y="157.3">17</text>
<text x="43.7" y="159.9">19</text>
<text x="52.6" y="157.3">18</text>
<text x="52.6" y="159.9">20</text>
<text x="145.3" y="157.3">3</text>
<text x="145.3" y="159.9">4</text>
<text x="43.7" y="162.4">21</text>
<text x="43.7" y="165">23</text>
<text x="43.7" y="167.5">25</text>
<text x="52.6" y="162.4">22</text>
<text x="52.6" y="165">24</text>
<text x="52.6" y="167.5">26</text>
<text x="145.3" y="162.4">5</text>
<text x="145.3" y="165">6</text>
<text x="159.9" y="170.2" transform="rotate(-90 159.9 170.2)">10</text>
<text x="145.3" y="198">1</text>
<text x="158.6" y="195.6" transform="rotate(-90 158.6 195.6)">16</text>
<text x="161.2" y="195.6" transform="rotate(-90 161.2 195.6)">15</text>
<text x="172.7" y="198">14</text>
<text x="145.3" y="200.5">2</text>
<text x="145.3" y="203.1">7</text>
<text x="172.7" y="203.1">12</text>
<text x="172.7" y="200.5">13</text>
<text x="145.3" y="205.6">8</text>
<text x="145.3" y="208.1">9</text>
<text x="172.7" y="205.6">11</text>
<text x="145.3" y="210.7">3</text>
<text x="145.3" y="213.2">4</text>
<text x="145.3" y="215.8">5</text>
<text x="145.3" y="218.3">6</text>
<text x="159.9" y="223.6" transform="rotate(-90 159.9 223.6)">10</text>
</g>
<g font-size="1.3" fill="#0000c2">
<text x="271.7" y="100.5">C37-C40 VCCA (+3V3), C41-C44 VCCB (VLOGIC)</text>
<text x="19" y="110.7">E1 pins 1-2 supply +3V3 (translator VCCA)</text>
<text x="213.3" y="114.5">all 33 R, 0402</text>
<text x="215.8" y="171.6">10 k: OE high (translators off), CS/LDAC high, ALERT pulled up, SCLK low, RESET_N low (DACs held in reset)</text>
<text x="19" y="225">SYNC_OUT (E1 pin 23): FPGA marker for scope triggering</text>
<text x="121.8" y="232.6">~OE (XLAT_OE_N) is driven by the FPGA and pulled up by R16: outputs stay off until the bitstream runs</text>
</g>
<text font-size="1" fill="#006464" x="79.9" y="210.3">PWR_FLAG</text>
</svg>
